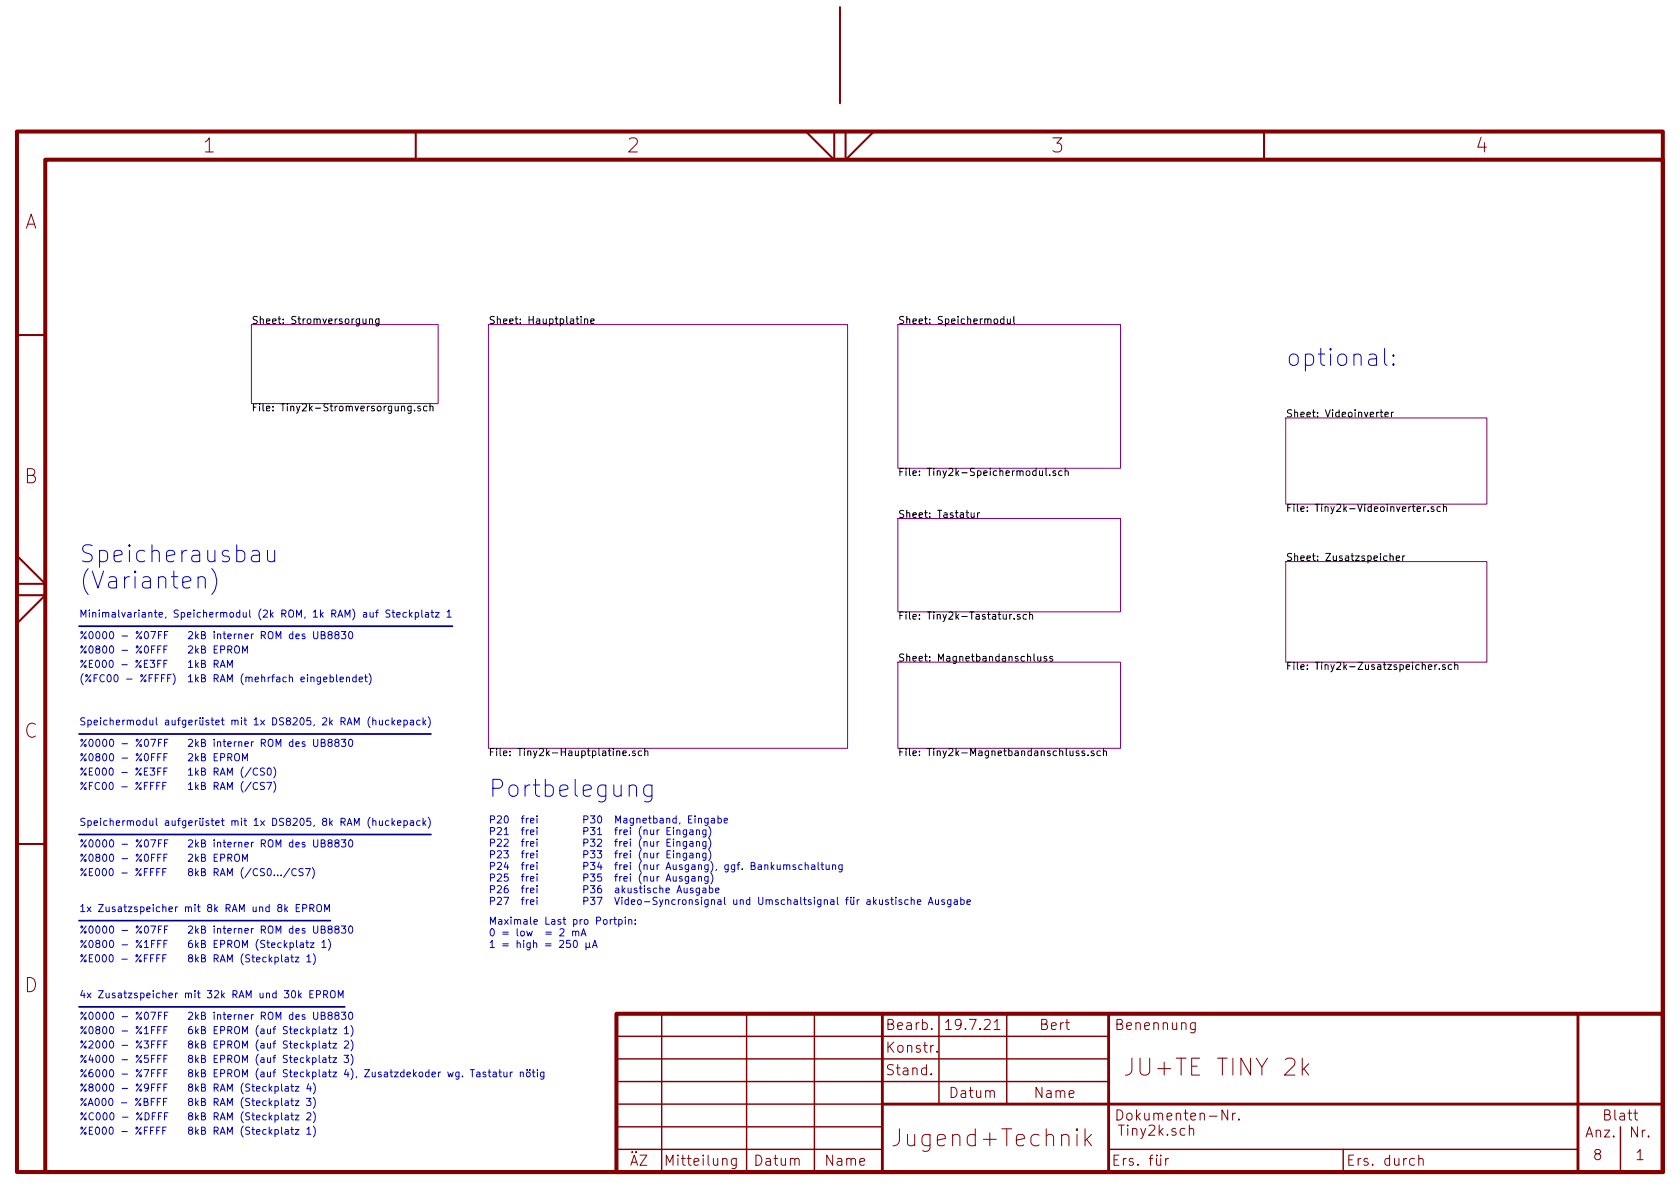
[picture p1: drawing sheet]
<svg xmlns="http://www.w3.org/2000/svg" width="297mm" height="210mm" viewBox="0 0 297 210" stroke-linecap="round" stroke-linejoin="round" font-family="sans-serif">
<path d="M3 23.3h291v184h-291zM8 28.2h286v179.1h-286zM109 179.3h185v28h-185z" fill="none" stroke="#840000" stroke-width=".71"/>
<path d="M148.5 1.3v17M73.5 23.3v4.9M142.5 23.3l5 5v-5M149.5 23.3v5l5-5M223.5 23.3v5M3 59.3h5M3 98.3l5 4.9h-5M3 105.3h5l-5 5M3 149.2h5" fill="none" stroke="#840000" stroke-width=".36"/>
<g fill="none" stroke="#840000" stroke-width=".18">
<path d="M164.6 189.9l.1 .1-.1 .1v-.2v.2M164.7 181.9v.2l-.1-.1 .1-.1v.2M165.7 185.9v.2M167.2 180.8l.5-.5v1.8M167.2 182.1h1M175.8 182.1h1M191.8 199.6v3M210.3 199.7a.44 .44 0 0 1 .7 .1v1M210.3 199v1.8M211.3 180.8v1.5a.5 .5 0 0 1-.8 .3M211.3 180.9l-.5-.1-.3 .4v.7l.3 .2 .5-.1M217.1 196.3v1.8l-1-1.8v1.8"/>
<path d="M217.9 196.8v1.3M218.4 196.8l-.3 .1-.2 .3M219 197.9v.2M230.3 187.1v3M230.5 189l.9 1.1M231.4 188.1l-1.1 1.1M130.2 204.8v1.5a.49 .49 0 0 1-.8 .3M130.2 204.9l-.2-.1a.56 .56 0 0 0-.7 .4v.5a.56 .56 0 0 0 .7 .4l.2-.1M192.1 201.5l.9 1.1M193 200.6l-1.2 1.1M206.1 204.8v1.3M206.6 204.8l-.3 .1-.2 .3"/>
<path d="M250.9 205l.2-.2 .4 .1 .1 1.2M250.9 204.3v1.8"/>
</g>
<g fill="none" stroke="#840000" stroke-width=".25">
<path d="M117 179.3v28M132 179.3v28M144 179.3v28M166 179.3v15.9M178 179.3v15.9M109 183.3h87M109 187.2h87M109 191.3h87M109 199.3h47M109 195.2h47M286.5 199.3v8M109 203.2h47"/>
<path d="M196 203.2h83M237.5 203.2v4.1"/>
</g>
<path d="M156 179.3v28M196 179.3v28M279 179.3v28M156 195.2h138" fill="none" stroke="#840000" stroke-width=".51"/>
<path d="M44.4 57.4h33.1v14h-33.1zM86.4 57.4h63.5v74.9h-63.5zM158.7 57.4h39.4v25.4h-39.4zM227.3 73.9h35.6v15.2h-35.6zM158.7 91.7h39.4v16.5h-39.4zM227.3 99.3h35.6v17.8h-35.6zM158.7 117.1h39.4v15.2h-39.4z" fill="none" stroke="#840084" stroke-width=".18"/>
<g fill="none" stroke="#000" stroke-width=".18">
<path d="M64.2 56.4v.8h.3l.2-.1M64.7 56.4v.8M65.3 56.5l.2-.1h.3l.1 .8M65.3 56.4v.8M67 56.4v1.1l-.2 .2-.3-.1M67 56.4h-.4l-.2 .2 .1 .6h.5M102.7 56v.1M102.7 56.4v.8M103.4 56.5l.1-.1h.3l.1 .8M103.4 56.4v.8M104.4 56.8l.7-.1-.1-.3h-.4l-.2 .2 .1 .6h.5M177.5 56.4h-.4l-.2 .2 .1 .6h.5"/>
<path d="M177.5 56v1.2M178.1 56.4l.1 .8h.3l.1-.1M178.6 56.4v.8M179.2 56v1l.2 .2M71 72l.2-.2 .3 .1 .1 .8M72.7 71.8l-.1 1.2-.1 .1-.3-.1M72.7 71.9l-.4-.1-.2 .3 .1 .5h.5M73.3 72.5v.2M74.3 71.9l-.3-.1-.2 .2 .1 .2 .4 .1v.3h-.5M75.5 71.9l-.4-.1-.2 .3 .1 .5h.5M76 72l.2-.2 .3 .1 .1 .8M76 71.4v1.3"/>
<path d="M244 72.9h.5M244.2 72.5v1.1l.3 .1M244.9 73.3l.6-.1-.1-.3h-.3l-.2 .2v.6h.5M246 72.9v.8M246.4 72.9l-.4 .2M171.7 90.7l.1 .8h.3l.1-.1M172.2 90.7v.8M172.8 90.7v.8M173.2 90.7l-.4 .2M183.8 83.3v.7l.3 .1 .2-.1M184.3 83.3v.8M184.9 82.8v1.1l.2 .2"/>
<path d="M185.6 84v.1M186.6 83.3h-.3l-.1 .1v.2l.4 .1v.3h-.4M187.8 83.3h-.4l-.2 .2 .1 .5h.5M188.3 83.4l.2-.1h.3l.1 .8M188.3 82.8v1.3M245.8 98.4l.1-.1h.4v.8M245.8 97.9v1.2M246.9 98.7l.6-.1-.1-.3h-.4l-.1 .2v.6h.5M248 98.3v.8M248.4 98.3l-.4 .2M250.5 90l.7-.1-.1-.2-.4-.1-.2 .2 .1 .6h.5M251.7 89.6v.8"/>
<path d="M252.1 89.6l-.3 .1-.1 .1M252.5 90.3v.1M253.5 89.7l-.3-.1-.2 .2 .1 .2 .4 .1v.3h-.5M254.7 89.7l-.4-.1-.2 .2 .1 .6h.5M255.2 89.7l.2-.1 .3 .1 .1 .7M255.2 89.2v1.2M178.9 108.7h-.3l-.1 .2M179.3 109.4v.1M180.3 108.7h-.3l-.1 .1v.2l.4 .1v.3h-.4M181.5 108.7h-.4l-.2 .2 .1 .5h.5M182 108.8l.2-.1h.3l.1 .8M182 108.2v1.3"/>
<path d="M182.8 115.6v1.1l.2 .2M183.5 116.1v.8h.3l.2-.1M184 116.1v.8M185.1 116.1h-.3l-.2 .2v.1l.5 .2v.3h-.5M186.1 116.1h-.3l-.2 .2 .1 .1 .4 .2v.3h-.5M252.6 118l.6-.1-.1-.3-.4-.1-.1 .2v.6h.5M253.7 117.5v.9M254.1 117.5l-.4 .3M254.5 118.3v.1M255.5 117.6l-.3-.1-.2 .2 .1 .2 .4 .1v.3h-.5M256.7 117.6l-.4-.1-.2 .3 .1 .5h.5M257.2 117.7l.2-.2 .3 .1 .1 .8"/>
<path d="M257.2 117.1v1.3M110.1 133.2l.6-.1v-.3h-.4l-.2 .2 .1 .6h.5M111.3 133.5v.1M112.3 132.8h-.3l-.2 .2 .1 .1 .4 .2v.3h-.5M113.5 132.8h-.4l-.2 .2 .1 .6h.5M114 132.9l.2-.1h.3l.1 .8M114 132.4v1.2M190.8 132.8h-.4l-.1 .2v.1l.5 .2v.3h-.5M191.8 132.8h-.3l-.2 .2v.1l.5 .2v.3h-.5M192.4 133.5v.1M193.4 132.8h-.3l-.2 .2 .1 .1 .4 .2v.3h-.5M194.6 132.8h-.4l-.2 .2 .1 .6h.5"/>
<path d="M195.1 132.9l.2-.1h.3v.8M195.1 132.4v1.2"/>
</g>
<path d="M14 110.7h66M14 129.8h62.2M14 147.6h62.2M14 178h47M14 162.8h44.4" fill="none" stroke="#000084" stroke-width=".3"/>
<g fill="none" stroke="#0000c2" stroke-width=".18">
<path d="M244.8 61.6v2.6l.2 .3 .2 .1M246.4 64.3l.1 .2-.1 .1-.2-.1 .2-.2v.3M246.4 62.8l.1 .1-.1 .1-.2-.1 .2-.1v.2M44.6 97.5l.3-.2h.5l.3 .2 .2 .3v1.5M45.9 98l-.3 .2h-.7a.59 .59 0 0 0-.5 .6 .59 .59 0 0 0 .5 .5h.7l.3-.1M47.3 97.3v1.6a.72 .72 0 0 0 .6 .5 .72 .72 0 0 0 .7-.3M48.6 97.3v2M26.7 111.7h.8l-.5 1.2M27.9 114.8h.4M27.9 117.4h.4M28 112.3h.4M28.5 114.2h-.6v1.3"/>
<path d="M28.5 116.8h-.6v1.2M28.6 111.7h-.6v1.2M29 114.8h.4M29 117.4h.4M29.1 112.3h.4M29.2 119.3h-.7v1.3M29.6 114.2h-.6v1.3M29.6 116.8h-.6v1.2M29.6 119.9h.4M29.7 111.7h-.6v1.2M30.3 119.3h-.7v1.3M30.6 119.1a1.47 1.47 0 0 1 0 2"/>
<path d="M35 102.3a.73 .73 0 0 1 1.3 .1v1.6M37.4 100.6a3.4 3.4 0 0 1 0 4.5M40.2 118v-1.2l.4 .9 .5-.9v1.2M42.9 115.5v-1.3l.4 .9 .4-.9v1.3M58.2 112.2l-.2-.3 .2-.2h.3l.2 .1v.3l-.6 .2-.1 .2v.2l.2 .2h.3l.2-.2v-.4l-.2-.1M59.5 112.2l-.2-.1v-.3l.4-.1 .2 .2v.2l-.6 .2-.1 .2 .1 .3 .2 .1h.3l.1-.2v-.2l-.2-.3M60.4 111.7h.7l-.4 .5 .4 .1-.1 .6h-.5l-.1-.1M61.3 119.9l.1-.2 .3 .1 .1 .8M61.3 119.7v.9M61.7 111.8l.2-.1a.67 .67 0 0 1 .5 .6 .67 .67 0 0 1-.5 .6l-.3-.4zM63 119.8l-.4-.1-.2 .3 .1 .5h.5M63 119.3v1.3"/>
<path d="M64.5 119.7h.4M64.6 119.3v1.1l.3 .2M65.3 119.1a1.47 1.47 0 0 1 0 2M68.9 107.9h-.4l-.2 .1v.4l.5 .2 .1 .3-.2 .2h-.5M69.3 108.3h.5M69.5 107.9v1.1l.3 .1M70.2 108.7l.6-.1-.1-.2-.4-.1-.1 .2v.6h.5M71.9 108.4l-.4-.1-.3 .2 .2 .6h.5M72.4 107.9v1.2M72.5 108.7l.4 .4M72.9 108.3l-.5 .5M73.4 108.4l.4-.1 .2 .2-.1 .6h-.5"/>
<path d="M73.4 108.3v1.3M74.6 107.9v1.1l.2 .1M75.2 108.4h.5l.1 .7M75.8 108.6l-.4 .1-.2 .1v.3h.6M76.2 108.3h.5M76.4 107.9v1.1l.3 .1M77 108.3h.6l-.6 .8h.6M79 108.2l.4-.3v1.2M79 109.1h.8M26.7 130.7h.8l-.5 1.3M27.7 139h.4M27.9 136.4h.4"/>
<path d="M27.9 133.9h.4M28 131.3h.4M28.3 138.3h-.6v1.3M28.5 135.8h-.6v1.3M28.5 133.3h-.6v1.2M28.6 130.7h-.6v1.3M28.8 139h.4M29 136.4h.4M29 133.9h.4M29.1 131.3h.4M29.4 138.3h-.6v1.3M29.6 135.8h-.6v1.3"/>
<path d="M29.6 133.3h-.6v1.2M29.7 130.7h-.6v1.3M42.9 134.5v-1.2l.4 .9 .4-.9v1.2M46.8 135.9l-.5-.1-.2 .1v.4l.5 .2 .2 .3-.3 .3-.5-.1M46.8 138.4l-.5-.1-.2 .2v.3l.5 .3 .2 .3-.3 .2h-.5M47.2 138.3h.8l-.5 1.3M47.3 135.9l.2-.1a.69 .69 0 0 1 .5 .6 .69 .69 0 0 1-.5 .7l-.2-.1-.1-.4zM48.4 135.6a1.47 1.47 0 0 1 0 2M48.4 138.2a1.47 1.47 0 0 1 0 1.9M58.2 131.3l-.2-.3 .2-.3h.3l.2 .2v.3l-.6 .1-.1 .2v.3l.2 .2h.3l.2-.2v-.4l-.2-.1M59.5 131.3l-.2-.1v-.3l.4-.2 .2 .3v.2l-.6 .1-.1 .2 .1 .4 .2 .1 .3-.1 .1-.1v-.3l-.2-.2M60.1 120.1l.6-.1v-.2l-.4-.1-.2 .2 .1 .6h.5"/>
<path d="M60.4 130.7h.7l-.4 .5 .4 .1-.1 .6-.5 .1-.1-.1M61.7 130.9l.2-.2a.67 .67 0 0 1 .5 .7 .67 .67 0 0 1-.5 .6l-.3-.5zM63.5 120.1l.6-.1v-.2l-.4-.1-.2 .2 .1 .6h.5M65.4 126.7a1.47 1.47 0 0 0 0 2M65.9 127.5l.2-.2 .3 .1 .1 .8M65.9 126.9v1.3M67.1 127.3v.8l.3 .1 .2-.1M67.6 127.3v.9M68.8 127.4l-.4-.1-.3 .3 .2 .5h.5M69.3 126.9v1.3M69.4 127.7l.4 .5M69.8 127.3l-.5 .5"/>
<path d="M70.3 127.8l.6-.1-.1-.3-.3-.1-.2 .2v.6h.5M71.4 127.4l.4-.1 .2 .3-.1 .5h-.5M71.4 127.3v1.3M72.6 127.4h.5v.8M73.1 127.7h-.4l-.2 .2 .1 .2h.5M74.3 127.4l-.4-.1-.2 .3 .1 .5h.5M74.8 126.9v1.3M74.9 127.7l.4 .5M75.3 127.3l-.5 .5M75.7 126.7a1.47 1.47 0 0 1 0 2M111.3 139.1a.76 .76 0 0 1 1.2 .1v1.6M115.3 138.8v2.4a.84 .84 0 0 1-1.3 .5"/>
<path d="M115.3 139a.96 .96 0 0 0-1.3 .1l-.2 .3v.8l.2 .3a.96 .96 0 0 0 1.3 .2M26.7 148.5h.8l-.5 1.3M27.7 154.2h.4M27.9 151.7h.4M28 149.1h.4M28.3 153.6h-.6v1.3M28.5 151h-.6v1.3M28.6 148.5h-.6v1.3M28.8 154.2h.4M29 151.7h.4M29.1 149.1h.4M29.4 153.6h-.6v1.3"/>
<path d="M29.6 151h-.6v1.3M29.7 148.5h-.6v1.3M42.9 152.3v-1.3l.4 1 .4-1v1.3M52.4 153.7a.6 .6 0 0 0-.9 .4 .6 .6 0 0 0 .6 .8l.3-.2M53 159.9h-.6v1.3h.6M53.6 153.7l-.5-.1-.2 .1v.4l.6 .2 .1 .3-.3 .3-.4-.1M54 153.6h.9l-.6 1.3M55.2 153.4a1.47 1.47 0 0 1 0 1.9M58.2 149.1l-.2-.3 .2-.3h.3l.2 .1v.3l-.6 .2-.1 .2v.2l.2 .3h.3l.2-.3v-.3l-.2-.1M59.5 149.1l-.2-.2v-.3l.4-.1 .2 .3v.1l-.6 .2-.1 .2 .1 .4 .2 .1 .3-.1 .1-.2v-.2l-.2-.2M60.4 148.5h.7l-.4 .5 .4 .1-.1 .6-.5 .1-.1-.1M61.7 148.6l.2-.1a.67 .67 0 0 1 .5 .6 .67 .67 0 0 1-.5 .7l-.3-.5z"/>
<path d="M65.4 144.5a1.47 1.47 0 0 0 0 2M65.9 145.3l.2-.2 .3 .1 .1 .8M65.9 144.7v1.3M67.1 145.1v.8l.3 .1 .2-.2M67.6 145.1v.9M68.8 145.2l-.4-.1-.3 .3 .2 .5h.5M69.3 144.7v1.3M69.4 145.5l.4 .5M69.8 145.1l-.5 .5M70.3 145.5l.6-.1-.1-.2-.3-.1-.2 .2v.6h.5M71.4 145.2l.4-.1 .2 .3-.1 .5h-.5M71.4 145.1v1.3"/>
<path d="M72.6 145.2h.5v.8M73.1 145.4l-.4 .1-.2 .2 .1 .2h.5M74.3 145.2l-.4-.1-.2 .3 .1 .5h.5M74.8 144.7v1.3M74.9 145.5l.4 .5M75.3 145.1l-.5 .5M75.7 144.5a1.47 1.47 0 0 1 0 2M93.8 145.1l.6-.1-.1-.3h-.3l-.2 .2 .1 .6h.4M93.8 147.2l.6-.1-.1-.3h-.3l-.2 .1 .1 .6h.4M93.8 149.2l.6-.1-.1-.2-.3-.1-.2 .2 .1 .6h.4M93.8 151.3l.6-.1-.1-.3h-.3l-.2 .1 .1 .7h.4M93.8 153.3l.6-.1-.1-.2-.3-.1-.2 .2 .1 .6h.4"/>
<path d="M93.8 155.4l.6-.1-.1-.3h-.3l-.2 .2 .1 .6h.4M93.8 157.4l.6-.1-.1-.2-.3-.1-.2 .2 .1 .6h.4M93.8 159.5l.6-.1-.1-.2-.3-.1-.2 .2 .1 .6h.4M94.9 144.3v.1M94.9 146.3v.2M94.9 148.4v.1M94.9 150.4v.2M94.9 152.5v.1M94.9 154.6v.1M94.9 156.6v.1M94.9 158.7v.1M94.9 144.7v.8"/>
<path d="M94.9 146.8v.8M94.9 148.8v.9M94.9 150.9v.8M94.9 152.9v.9M94.9 155v.8M94.9 157v.9M94.9 159.1v.8M121.4 146.8v1l-.3 .2-.3-.1M121.4 146.8h-.4l-.2 .2 .1 .5h.5M121.4 148.8v1l-.3 .3-.3-.1M121.4 148.9l-.4-.1-.2 .2 .1 .6h.5M121.4 150.9v1l-.3 .2h-.3"/>
<path d="M121.4 150.9h-.4l-.2 .2 .1 .6h.5M121.7 155v1.1l-.2 .2-.3-.1M121.7 155h-.3l-.3 .2 .2 .6h.4M122 146.8h.5v.8M122 148.9h.5v.8M122 150.9h.5v.8M122.4 155h.4l.1 .8M122.5 147.1h-.4l-.2 .2 .2 .3 .4-.1M122.5 149.1l-.4 .1-.2 .1 .2 .4 .4-.1M122.5 151.2h-.4l-.2 .2 .2 .3h.4M122.9 155.3h-.4l-.2 .2 .1 .3h.5M123.1 146.9l.2-.1h.3l.1 .8"/>
<path d="M123.1 148.9l.2-.1 .3 .1 .1 .8M123.1 151l.2-.1h.3l.1 .8M123.1 146.8v.8M123.1 148.8v.9M123.1 150.9v.8M123.5 155.1l.2-.1h.3v.8M123.5 155v.8M123.7 157l-.1 1.2-.2 .1-.3-.1M123.7 157.1l-.4-.1-.2 .3 .1 .5h.5M124.3 157.1h.5v.8M124.8 146.8v1.1l-.2 .1-.3-.1M124.8 146.8h-.3l-.3 .2 .1 .5h.5"/>
<path d="M124.8 148.8v1.2l-.2 .1-.3-.1M124.8 148.9l-.3-.1-.3 .2 .1 .6h.5M124.8 150.9v1.1l-.2 .1h-.3M124.8 150.9h-.3l-.3 .2 .1 .6h.5M124.8 157.3l-.4 .1-.2 .2 .1 .2h.5M125.2 144.7v1l-.3 .3-.3-.1M125.2 144.7h-.4l-.2 .2 .1 .6h.5M125.2 155v1l-.3 .3-.3-.1M125.2 155h-.4l-.2 .2 .1 .6h.5M125.3 146.1a1.4 1.4 0 0 1 0 2M125.3 148.2a1.4 1.4 0 0 1 0 1.9M125.3 150.3a1.4 1.4 0 0 1 0 1.9"/>
<path d="M125.4 157.1l.4-.1 .2 .3-.1 .5h-.5M125.4 156.6v1.3M125.7 154.4a1.47 1.47 0 0 1 0 1.9M125.8 144.7h.5v.8M126.3 145l-.4 .1-.2 .1 .2 .3h.4M126.5 157.4l.6-.1v-.2l-.4-.1-.2 .2 .1 .6h.5M126.9 144.7h.4l.3 .2-.2 .6h-.5M126.9 144.3v1.2M128 145.1l.6-.1v-.3h-.4l-.2 .2 .1 .6h.5M140.7 153l-.3-.1-.2 .2 .1 .2 .4 .1v.3h-.5M141.8 153l-.3-.1-.3 .3 .1 .5h.5M142.4 153.1l.1-.2 .3 .1 .1 .8"/>
<path d="M142.4 152.5v1.3M143.5 153h.5l.1 .8M144.1 153.2l-.5 .1-.1 .2v.2h.6M144.7 152.5v1.1l.1 .2M145.1 152.9h.5M145.3 152.5v1.1l.3 .2M146 152.9l.1 .8 .3 .1 .2-.2M146.6 152.9v.9M147.2 153.1l.2-.2 .3 .1 .1 .8M147.2 152.9v.9M148.9 152.9l-.1 1.2-.2 .1-.2-.1M148.9 153l-.4-.1-.2 .3 .1 .5h.5"/>
<path d="M159.4 159.2l-.3-.1-.2 .2 .1 .2 .4 .1v.3h-.5M160.6 159.2l-.4-.1-.2 .2 .1 .6h.5M161.1 159.2l.2-.1 .3 .1v.7M161.1 158.7v1.2M162.2 159.5l.6-.1-.1-.2-.3-.1-.2 .2 .1 .6h.4M164.1 159.9l.5-1.2 .4 1.2M164.3 159.6h.6M165.4 159.1l.1 .8h.3l.1-.1M165.9 159.1v.8M167 159.2l-.3-.1-.2 .2v.2l.5 .1v.3h-.5M168.1 159.1v1.1l-.2 .2-.3-.1M168.1 159.2l-.3-.1-.3 .2 .1 .6h.5"/>
<path d="M168.7 159.2h.5l.1 .7M169.3 159.4l-.4 .1-.2 .1v.3h.6M169.9 159.2l.3-.1 .3 .2-.1 .6h-.5M169.9 158.7v1.2M171 159.5l.6-.1-.1-.2-.4-.1-.1 .2v.6h.5M26.7 179h.8l-.5 1.3M26.7 163.7h.8l-.5 1.3M27.7 169.4h.4M27.9 166.9h.4M28 179.6h.4M28 164.4h.4M28.3 168.8h-.6v1.3"/>
<path d="M28.5 166.3h-.6v1.3M28.6 179h-.6v1.3M28.6 163.7h-.6v1.3M28.8 169.4h.4M29 166.9h.4M29.1 179.6h.4M29.1 164.4h.4M29.4 168.8h-.6v1.3M29.6 166.3h-.6v1.3M29.7 179h-.6v1.3M29.7 163.7h-.6v1.3M52.2 169.3h.7l-.7 .8h.7"/>
<path d="M52.4 160.5h.4M52.9 176l.4 .4M53.3 175.6l-.5 .5M53.5 160.6l.6-.1 .2-.1-.1-.3-.2-.2h-.5v1.3M54.3 169.2l.3-.4v1.3M54.3 170.1h.7M54.8 160.6l.6-.1 .1-.1-.1-.3-.1-.2h-.5v1.3M54.8 175.8h.4M54.9 166.7h.6l-.6 .9h.6M55.1 160.6l.4 .6M55.4 175.2h-.6v1.2h.6M55.4 168.7a1.47 1.47 0 0 1 0 1.9"/>
<path d="M56 175.8l.6-.1v-.4l-.2-.1h-.4v1.2M56.1 160.1a.45 .45 0 0 1 .7 0 .88 .88 0 0 1-.3 1.1h-.3a1.07 1.07 0 0 1-.1-1.1zM56.9 166.6l.4-.3v1.3M56.9 167.6h.7M57.2 175.8l.7-.1v-.4l-.2-.1h-.5v1.2M57.4 161.2v-1.3l.4 1 .4-1v1.3M57.5 175.8l.4 .6M58.1 166.1a1.47 1.47 0 0 1 0 1.9M58.2 179.5l-.2-.3 .2-.2h.3l.2 .1v.3l-.6 .2-.1 .2v.2l.2 .3h.3l.2-.3v-.4l-.2-.1M58.2 164.3l-.2-.3 .2-.3h.3l.2 .2v.3l-.6 .2-.1 .1v.3l.2 .2h.3l.2-.2v-.4l-.2-.1M58.5 175.4l.2-.2a.44 .44 0 0 1 .6 .4l-.1 .7-.2 .1h-.4a1 1 0 0 1-.1-1zM59.5 179.5l-.2-.1v-.3l.4-.1 .2 .2v.2l-.6 .2-.1 .2 .1 .3 .2 .2 .3-.1 .1-.2v-.2l-.2-.3"/>
<path d="M59.5 164.3l-.2-.1v-.3l.4-.2 .2 .3v.2l-.6 .2-.1 .1 .1 .4 .2 .1h.3l.1-.2v-.3l-.2-.2M59.8 176.4v-1.2l.4 .9 .5-.9v1.2M60.4 179h.7l-.4 .5 .4 .1-.1 .6-.5 .1-.1-.2M60.4 163.7h.7l-.4 .5 .4 .2-.1 .6h-.5l-.1-.1M61.7 179.1l.2-.1a.67 .67 0 0 1 .5 .6 .67 .67 0 0 1-.5 .7l-.3-.5zM61.8 163.8l.1-.1a.67 .67 0 0 1 .5 .7 .67 .67 0 0 1-.5 .6 .83 .83 0 0 1-.1-1.2zM99 164.4l.5-.2 .2 .4v.2l-.8 .7h.8M101.2 164.8l.2-.1h.3l.1 .8M101.2 164.7v.8M101.5 166.4l.2-.1a.69 .69 0 0 1 .4 .6 .69 .69 0 0 1-.4 .7l-.2-.2-.1-.3zM101.8 164.8l.2-.1h.3v.8M102.7 165.5l.5-1.3 .4 1.3"/>
<path d="M102.9 165.1h.6M103.6 166.7v1.3M104.2 167.4l.2 .2M104.2 166.7l-.1 .8-.3 .1-.2-.2M104.7 167.6l.5-1.3 .4 1.3M104.9 167.2h.6M107.9 162.6v.8M108.3 162.6l-.4 .2M108.5 162.6h.5M108.7 162.2v1.1l.3 .1M109.4 162.7l.4-.1 .2 .2-.1 .6h-.5M109.4 162.6v1.3"/>
<path d="M110.6 162.2v.1M110.6 162.6v.8M111.2 162.7l.1-.1 .3 .1 .1 .7M111.2 162.6v.8M112.3 163.3v.1M112.3 162.7v.1M27.7 199.9h.4M27.8 194.8h.4M27.9 182.1h.4M27.9 192.3h.4M27.9 184.7h.4M27.9 187.2h.4"/>
<path d="M27.9 189.8h.4M28 197.4h.4M28.3 199.3h-.6v1.3M28.4 194.2h-.6v1.3M28.5 181.5h-.6v1.3M28.5 191.7h-.6v1.3M28.5 184.1h-.6v1.2M28.5 186.6h-.6v1.3M28.5 189.1h-.6v1.3M28.6 196.8h-.6v1.2M28.8 199.9h.4M28.9 194.8h.4"/>
<path d="M29 182.1h.4M29 192.3h.4M29 184.7h.4M29 187.2h.4M29 189.8h.4M29.1 197.4h.4M29.4 199.3h-.6v1.3M29.5 194.2h-.6v1.3M29.6 181.5h-.6v1.3M29.6 191.7h-.6v1.3M29.6 184.1h-.6v1.2M29.6 186.6h-.6v1.3"/>
<path d="M29.6 189.1h-.6v1.3M29.7 196.8h-.6v1.2M52.2 197.2h.7l-.7 .8h.7M52.2 199.7h.7l-.7 .9h.7M52.2 192.1h.7l-.7 .9h.7M52.2 194.7h.7l-.7 .8h.7M54.2 194.2h.8l-.4 .5 .3 .1v.6l-.5 .1-.2-.1M54.3 196.9l.4-.1 .3 .3-.1 .2-.7 .7h.8M54.3 199.7l.3-.4v1.3M54.6 191.6l-.3 .9h.7M54.9 192.1v.9M55.4 196.6a1.47 1.47 0 0 1 0 1.9"/>
<path d="M55.4 199.1a1.47 1.47 0 0 1 0 2M55.4 191.5a1.47 1.47 0 0 1 0 1.9M55.4 194.1a1.47 1.47 0 0 1 0 1.9M58.1 182h.4M58.1 184.5h.4M58.1 187h.4M58.2 181.5v1.1l.3 .2M58.2 184.1v1.1l.3 .1M58.2 186.6v1.1l.3 .2M58.9 182h.6l-.6 .8h.6M58.9 184.5h.6l-.6 .8h.6M58.9 187h.6l-.6 .9h.6"/>
<path d="M60.8 186.6h.8l-.4 .5 .4 .1-.1 .6-.5 .1-.2-.1M60.9 181.9l.4-.4v1.3M60.9 184.2l.5-.1 .2 .3v.2l-.8 .7h.8M60.9 182.8h.7M62.1 181.4a1.47 1.47 0 0 1 0 1.9M62.1 183.9a1.47 1.47 0 0 1 0 1.9M62.1 186.4a1.47 1.47 0 0 1 0 2M85.9 189.6h-.3l-.2 .2v.1l.5 .2v.3h-.5M86.3 189.6h.5M86.5 189.1v1.1l.3 .2M87.2 189.6h.5l.1 .8M87.8 189.9h-.5l-.2 .2 .1 .3h.6"/>
<path d="M88.2 189.6h.5M88.4 189.1v1.1l.3 .2M89.1 189.6l.1 .8h.3l.1-.1M89.6 189.6v.8M90.2 189.6v.8M90.6 189.6l-.4 .2M92 189.7l.2-.1h.3v.8M92 189.6v.8M93.2 189.6h.3l.3 .2-.2 .6h-.3l-.2-.2zM93.2 189.1v.2M93.7 189.1v.2M94.1 189.6h.5"/>
<path d="M94.3 189.1v1.1l.3 .2M95 189.1v.2M95 189.6v.8M96.2 189.6v1l-.3 .2h-.3M96.2 189.6h-.4l-.2 .2 .1 .6h.5M54.3 200.6h.7"/>
</g>
<g font-size="4.2" fill="#0000c2">
<text x="227.3" y="64.8">optional:</text>
<text x="14" y="99.5">Speicherausbau</text>
<text x="14" y="104.1">(Varianten)</text>
<text x="86.4" y="141">Portbelegung</text>
</g>
<g font-size="4.2" fill="#840000">
<text x="198.5" y="190.3">JU+TE TINY 2k</text>
<text x="159" y="202.8">Jugend+Technik</text>
</g>
<g font-size="3.5" fill="#840000">
<text x="36" y="27">1</text>
<text x="111" y="27">2</text>
<text x="186" y="27">3</text>
<text x="261" y="27">4</text>
<text x="4.3" y="40.5">A</text>
<text x="4.3" y="85.5">B</text>
<text x="4.3" y="130.5">C</text>
<text x="4.3" y="175.5">D</text>
</g>
<g font-size="2.5" fill="#840000">
<text x="156.5" y="182.1">Bearb.</text>
<text x="167.8" y="182.1">19.7.21</text>
<text x="184" y="182.1">Bert</text>
<text x="197" y="182.1">Benennung</text>
<text x="156.5" y="190.1">Stand.</text>
<text x="156.5" y="186.2">Konstr.</text>
<text x="168.1" y="194.2">Datum</text>
<text x="183.1" y="194.2">Name</text>
<text x="197" y="198.1">Dokumenten-Nr.</text>
<text x="197.5" y="200.8">Tiny2k.sch</text>
<text x="280.4" y="201.1">Anz.</text>
<text x="283.7" y="198.1">Blatt</text>
<text x="288.3" y="201.1">Nr.</text>
<text x="111.3" y="206.1">ÄZ</text>
<text x="118.1" y="206.1">Mitteilung</text>
<text x="133.6" y="206.1">Datum</text>
<text x="146.1" y="206.1">Name</text>
<text x="196.5" y="206.1">Ers. für</text>
<text x="238" y="206.1">Ers. durch</text>
<text x="281.8" y="205.2">8</text>
<text x="289.3" y="205.2">1</text>
</g>
<g font-size="1.8">
<text x="44.4" y="57.3">Sheet: Stromversorgung</text>
<text x="86.4" y="57.3">Sheet: Hauptplatine</text>
<text x="158.7" y="57.3">Sheet: Speichermodul</text>
<text x="44.4" y="72.7">File: Tiny2k-Stromversorgung.sch</text>
<text x="227.3" y="73.8">Sheet: Videoinverter</text>
<text x="158.7" y="84.2">File: Tiny2k-Speichermodul.sch</text>
<text x="158.7" y="91.6">Sheet: Tastatur</text>
<text x="227.3" y="90.5">File: Tiny2k-Videoinverter.sch</text>
<text x="227.3" y="99.2">Sheet: Zusatzspeicher</text>
<text x="158.7" y="109.6">File: Tiny2k-Tastatur.sch</text>
<text x="158.7" y="117">Sheet: Magnetbandanschluss</text>
<text x="227.3" y="118.5">File: Tiny2k-Zusatzspeicher.sch</text>
<text x="86.4" y="133.7">File: Tiny2k-Hauptplatine.sch</text>
<text x="158.7" y="133.7">File: Tiny2k-Magnetbandanschluss.sch</text>
</g>
<g font-size="1.8" fill="#0000c2">
<text x="14" y="113">%0000 - %07FF</text>
<text x="14" y="109.2">Minimalvariante, Speichermodul (2k ROM, 1k RAM) auf Steckplatz 1</text>
<text x="33" y="113">2kB interner ROM des UB8830</text>
<text x="14" y="115.6">%0800 - %0FFF</text>
<text x="14" y="118.1">%E000 - %E3FF</text>
<text x="33" y="115.6">2kB EPROM</text>
<text x="33" y="118.1">1kB RAM</text>
<text x="14" y="120.6">(%FC00 - %FFFF)</text>
<text x="33" y="120.6">1kB RAM (mehrfach eingeblendet)</text>
<text x="14" y="128.3">Speichermodul aufgerüstet mit 1x DS8205, 2k RAM (huckepack)</text>
<text x="14" y="137.2">%E000 - %E3FF</text>
<text x="14" y="132.1">%0000 - %07FF</text>
<text x="14" y="134.6">%0800 - %0FFF</text>
<text x="33" y="132.1">2kB interner ROM des UB8830</text>
<text x="33" y="134.6">2kB EPROM</text>
<text x="33" y="137.2">1kB RAM (/CS0)</text>
<text x="14" y="139.7">%FC00 - %FFFF</text>
<text x="33" y="139.7">1kB RAM (/CS7)</text>
<text x="14" y="149.9">%0000 - %07FF</text>
<text x="14" y="146">Speichermodul aufgerüstet mit 1x DS8205, 8k RAM (huckepack)</text>
<text x="33" y="149.9">2kB interner ROM des UB8830</text>
<text x="86.4" y="145.6">P20 frei</text>
<text x="86.4" y="147.7">P21 frei</text>
<text x="86.4" y="149.7">P22 frei</text>
<text x="102.9" y="145.6">P30 Magnetband, Eingabe</text>
<text x="102.9" y="147.7">P31 frei (nur Eingang)</text>
<text x="102.9" y="149.7">P32 frei (nur Eingang)</text>
<text x="14" y="152.4">%0800 - %0FFF</text>
<text x="14" y="154.9">%E000 - %FFFF</text>
<text x="33" y="152.4">2kB EPROM</text>
<text x="33" y="154.9">8kB RAM (/CS0.../CS7)</text>
<text x="86.4" y="151.8">P23 frei</text>
<text x="86.4" y="153.8">P24 frei</text>
<text x="86.4" y="155.9">P25 frei</text>
<text x="102.9" y="151.8">P33 frei (nur Eingang)</text>
<text x="102.9" y="153.8">P34 frei (nur Ausgang), ggf. Bankumschaltung</text>
<text x="102.9" y="155.9">P35 frei (nur Ausgang)</text>
<text x="14" y="161.3">1x Zusatzspeicher mit 8k RAM und 8k EPROM</text>
<text x="86.4" y="158">P26 frei</text>
<text x="86.4" y="160">P27 frei</text>
<text x="102.9" y="158">P36 akustische Ausgabe</text>
<text x="102.9" y="160">P37 Video-Syncronsignal und Umschaltsignal für akustische Ausgabe</text>
<text x="14" y="165.1">%0000 - %07FF</text>
<text x="14" y="167.6">%0800 - %1FFF</text>
<text x="33" y="167.6">6kB EPROM (Steckplatz 1)</text>
<text x="33" y="165.1">2kB interner ROM des UB8830</text>
<text x="86.4" y="163.5">Maximale Last pro Portpin:</text>
<text x="86.4" y="165.6">0 = low = 2 mA</text>
<text x="86.4" y="167.6">1 = high = 250 µA</text>
<text x="14" y="170.2">%E000 - %FFFF</text>
<text x="33" y="170.2">8kB RAM (Steckplatz 1)</text>
<text x="14" y="176.5">4x Zusatzspeicher mit 32k RAM und 30k EPROM</text>
<text x="14" y="182.9">%0800 - %1FFF</text>
<text x="14" y="180.3">%0000 - %07FF</text>
<text x="14" y="185.4">%2000 - %3FFF</text>
<text x="33" y="182.9">6kB EPROM (auf Steckplatz 1)</text>
<text x="33" y="180.3">2kB interner ROM des UB8830</text>
<text x="33" y="185.4">8kB EPROM (auf Steckplatz 2)</text>
<text x="14" y="188">%4000 - %5FFF</text>
<text x="14" y="190.5">%6000 - %7FFF</text>
<text x="33" y="188">8kB EPROM (auf Steckplatz 3)</text>
<text x="33" y="190.5">8kB EPROM (auf Steckplatz 4), Zusatzdekoder wg. Tastatur nötig</text>
<text x="14" y="193">%8000 - %9FFF</text>
<text x="14" y="195.6">%A000 - %BFFF</text>
<text x="33" y="193">8kB RAM (Steckplatz 4)</text>
<text x="33" y="195.6">8kB RAM (Steckplatz 3)</text>
<text x="14" y="200.7">%E000 - %FFFF</text>
<text x="14" y="198.1">%C000 - %DFFF</text>
<text x="33" y="198.1">8kB RAM (Steckplatz 2)</text>
<text x="33" y="200.7">8kB RAM (Steckplatz 1)</text>
</g>
</svg>
